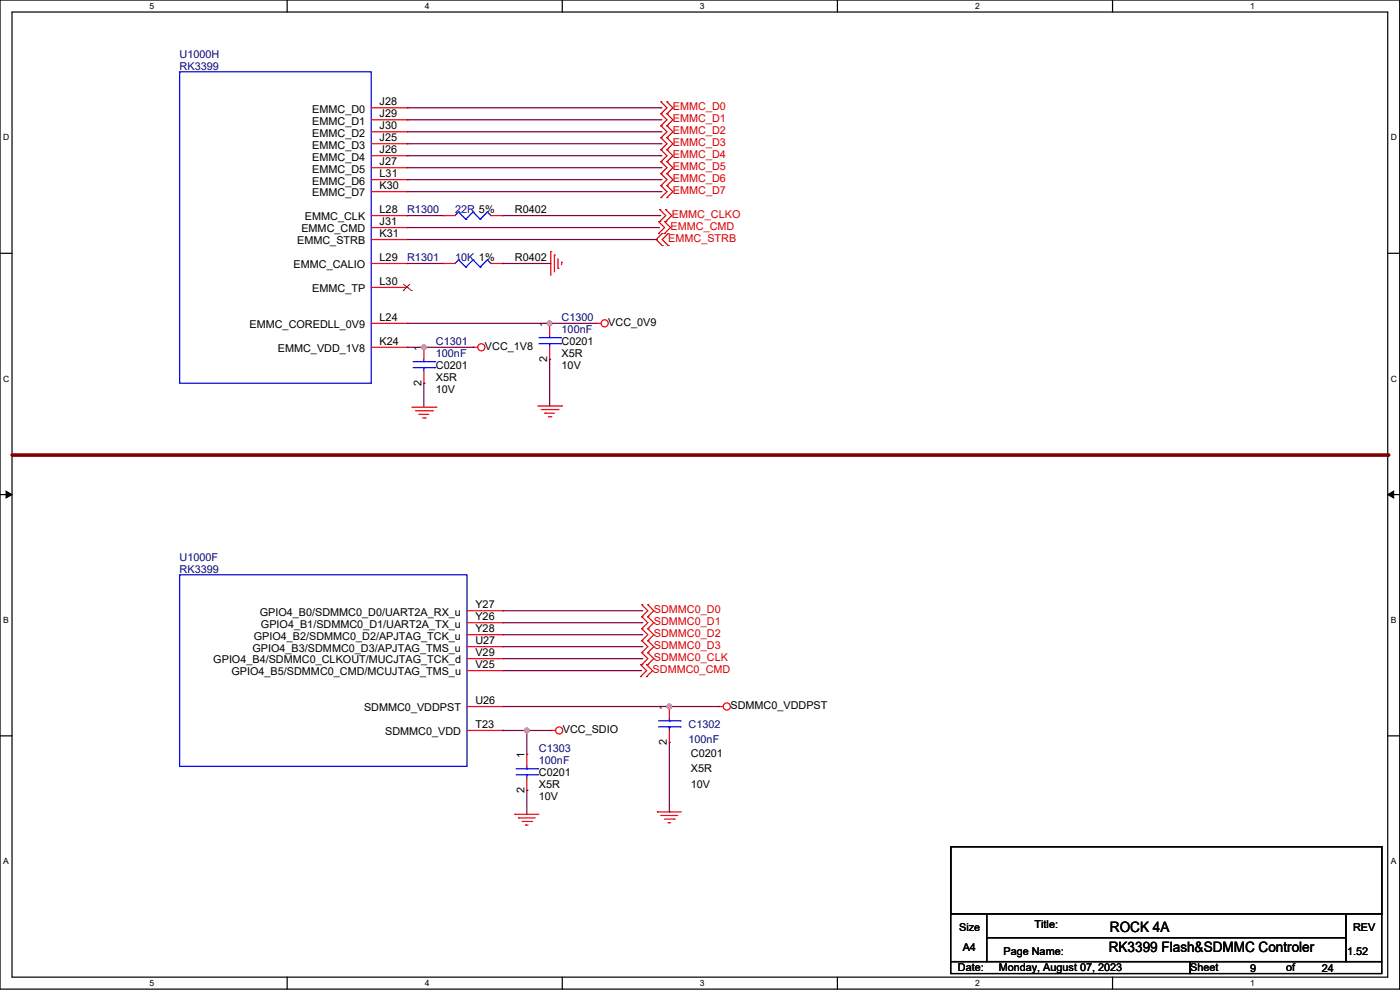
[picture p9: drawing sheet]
<svg xmlns="http://www.w3.org/2000/svg" width="297mm" height="210mm" viewBox="0 0 297 210" stroke-linecap="round" stroke-linejoin="round" font-family="sans-serif">
<path d="M0 0h296.9v209.8h-296.9zM2.6 2.6h291.8v204.7h-291.8z" fill="none" stroke="#000" stroke-width=".25"/>
<g fill="#fff">
<path d="M31.7 .3h1v2h-1z"/>
<path d="M31.7 207.5h1v2.1h-1z"/>
</g>
<path d="M60.9 0v2.6M60.9 207.3v2.5" fill="none" stroke="#000" stroke-width=".25"/>
<g fill="#fff">
<path d="M90.1 .3h1v2h-1z"/>
<path d="M90.1 207.5h1v2.1h-1z"/>
</g>
<path d="M119.3 0v2.6M119.3 207.3v2.5" fill="none" stroke="#000" stroke-width=".25"/>
<g fill="#fff">
<path d="M148.5 .3h1v2h-1z"/>
<path d="M148.5 207.5h1v2.1h-1z"/>
</g>
<path d="M177.7 0v2.6M177.7 207.3v2.5" fill="none" stroke="#000" stroke-width=".25"/>
<g fill="#fff">
<path d="M206.8 .3h1v2h-1z"/>
<path d="M206.8 207.5h1v2.1h-1z"/>
</g>
<path d="M236 0v2.6M236 207.3v2.5" fill="none" stroke="#000" stroke-width=".25"/>
<g fill="#fff">
<path d="M265.2 .3h1v2h-1z"/>
<path d="M265.2 207.5h1v2.1h-1z"/>
<path d="M.6 28.1h1.4v2.1h-1.4z"/>
<path d="M295 28.1h1.3v2.1h-1.3z"/>
<path d="M.6 79.3h1.4v2.1h-1.4z"/>
<path d="M295 79.3h1.3v2.1h-1.3z"/>
</g>
<path d="M0 53.7h2.6M294.4 53.7h2.5" fill="none" stroke="#000" stroke-width=".25"/>
<g fill="#fff">
<path d="M.6 130.5h1.3v2h-1.3z"/>
<path d="M295 130.5h1.2v2h-1.2z"/>
</g>
<path d="M0 104.9h2.6M294.4 104.9h2.5" fill="none" stroke="#000" stroke-width=".25"/>
<path d="M1.3 104.2l1.3 .7-1.3 .7zM294.4 104.9l1.3-.7v1.4z" fill="#000" stroke="#000" stroke-width=".21"/>
<g fill="#fff">
<path d="M.6 181.7h1.3v2h-1.3z"/>
<path d="M295 181.7h1.2v2h-1.2z"/>
</g>
<path d="M0 156.1h2.6M294.4 156.1h2.5" fill="none" stroke="#000" stroke-width=".25"/>
<path d="M2.6 96.5h291.8" fill="none" stroke="#800000" stroke-width=".76"/>
<circle cx="294.4" cy="96.5" r=".38" fill="#800000"/>
<g fill="none" stroke="#f00" stroke-width=".25">
<path d="M78.8 22.9h7.6M78.8 25.4h7.6M78.8 28h7.6M78.8 30.5h7.6M78.8 33h7.6M78.8 35.6h7.6M78.8 38.1h7.6M86.4 22.9h.1M86.4 25.4h.1M86.4 28h.1M86.4 30.5h.1M86.4 33h.1"/>
<path d="M86.4 35.6h.1M86.4 38.1h.1M78.8 55.9h7.6M78.8 50.8h7.6M78.8 45.7h7.6M78.8 48.3h7.6M78.8 40.7h7.6M86.4 50.8h.1M86.4 45.7h.1M86.4 48.3h.1M86.4 40.7h.1M86.4 55.9h.1"/>
<path d="M94 55.9h.1M94 45.7h.1M94 55.9h2.5M94 45.7h2.5M104.2 55.9h2.5M104.2 45.7h2.5M106.7 55.9h.1M106.7 45.7h.1M116.9 53.4h.1M116.9 53.4v5M117.6 54.1h.1M117.6 54.1v3.6"/>
<path d="M118.4 56.9h.1M118.4 54.9v2M119.1 55.6h.1M119.1 55.6v.5M78.8 73.7h7.6M78.8 68.6h7.6M78.8 61h7.6M86.4 73.7h.1M86.4 61h.1M86.4 68.6h.1M89.9 73.7h.1M89.9 73.7v2.5"/>
<path d="M89.9 78.8v2.5M100.3 73.7h.1M100.3 73.7h1.1M116.6 68.6h.1M116.6 76.2h.1M116.6 68.6v2.5M116.6 73.7v2.5M126.5 68.6h.1M126.5 68.6h1M87.4 86.4h5.1M88.1 87.1h3.6M88.9 87.9h.1"/>
<path d="M88.9 87.9h2M89.7 88.7h.5M89.9 81.3h.1M90.2 88.7h.1M91.7 87.1h.1M92.5 86.4h.1M114.1 86.1h5M114.8 86.9h3.6M115.6 87.6h.1M115.6 87.6h2M116.3 88.4h.6M116.9 88.4h.1"/>
<path d="M118.4 86.9h.1M119.1 86.1h.1M99.1 129.6h7.6M99.1 132.1h7.6M99.1 134.6h7.6M99.1 137.2h7.6M99.1 139.7h7.6M106.7 129.6h.1M106.7 132.1h.1M106.7 134.6h.1M106.7 137.2h.1M106.7 139.7h.1"/>
<path d="M99.1 155h7.6M99.1 149.9h7.6M99.1 142.3h7.6M106.7 142.3h.1M106.7 155h.1M106.7 149.9h.1M116.9 155h.1M116.9 155h1M142 149.9h.1M142 157.5h.1M142 149.9v2.5M142 155v2.5"/>
<path d="M152.4 149.9h.1M152.4 149.9h1M109.2 172.7h.1M109.2 172.7h5.1M110 173.5h.1M110 173.5h3.5M110.8 174.3h2M111.5 175h.1M111.5 175h.5M111.8 160h.1M111.8 167.7h.1M111.8 160v2.6"/>
<path d="M111.8 165.1v2.6M112.8 174.3h.1M139.5 172.2h.1M139.5 172.2h5M140.2 173h.1M140.2 173h3.6M141 173.7h2M141.7 174.5h.1M141.7 174.5h.6M143 173.7h.1"/>
<circle cx="102.1" cy="73.7" r=".76"/>
<circle cx="128.3" cy="68.6" r=".76"/>
<circle cx="118.6" cy="154.9" r=".76"/>
<circle cx="154.2" cy="149.9" r=".76"/>
</g>
<g fill="none" stroke="#d50000" stroke-width=".25">
<path d="M140.2 24.1h.1M140.2 21.6h.1M140.2 26.7h.1M140.2 29.2h.1M140.2 31.8h.1M140.2 34.3h.1M140.2 36.8h.1M140.2 39.4h.1M140.2 21.6l1.3 1.3-1.3 1.2M140.2 24.1l1.3 1.3-1.3 1.3M140.2 26.7l1.3 1.3-1.3 1.2M140.2 29.2l1.3 1.3-1.3 1.3"/>
<path d="M140.2 31.8l1.3 1.2-1.3 1.3M140.2 34.3l1.3 1.3-1.3 1.2M140.2 36.8l1.3 1.3-1.3 1.3M140.2 39.4l1.3 1.3-1.3 1.2M141.5 24.1h.1M141.5 21.6h.1M141.5 26.7h.1M141.5 29.2h.1M141.5 31.8h.1M141.5 34.3h.1M141.5 36.8h.1M141.5 39.4h.1"/>
<path d="M141.5 21.6l1.3 1.3-1.3 1.2M141.5 24.1l1.3 1.3-1.3 1.3M141.5 26.7l1.3 1.3-1.3 1.2M141.5 29.2l1.3 1.3-1.3 1.3M141.5 31.8l1.3 1.2-1.3 1.3M141.5 34.3l1.3 1.3-1.3 1.2M141.5 36.8l1.3 1.3-1.3 1.3M141.5 39.4l1.3 1.3-1.3 1.2M139.7 49.5h.1M139.7 47h.1M139.7 47l1.3 1.3-1.3 1.2M140 47h.1"/>
<path d="M140 44.5h.1M140 44.5l1.2 1.2-1.2 1.3M140.2 41.9h.1M140.5 49.5h.1M140.5 52.1h.1M140.5 49.5l-1.3 1.3 1.3 1.3M141 49.5h.1M141 47h.1M141 47l1.3 1.3-1.3 1.2M141.2 47h.1M141.2 44.5h.1M141.2 44.5l1.3 1.2-1.3 1.3"/>
<path d="M141.5 41.9h.1M141.7 52.1h.1M141.7 49.5h.1M141.7 49.5l-1.2 1.3 1.2 1.3M136.2 135.9h.1M136.2 133.4h.1M136.2 138.4h.1M136.2 130.8h.1M136.2 128.3h.1M136.2 133.4l1.2 1.2-1.2 1.3M136.2 135.9l1.2 1.3-1.2 1.2M136.2 138.4l1.2 1.3-1.2 1.3"/>
<path d="M136.2 128.3l1.2 1.3-1.2 1.2M136.2 130.8l1.2 1.3-1.2 1.3M137.4 135.9h.1M137.4 133.4h.1M137.4 138.4h.1M137.4 130.8h.1M137.4 128.3h.1M137.4 133.4l1.3 1.2-1.3 1.3M137.4 135.9l1.3 1.3-1.3 1.2M137.4 138.4l1.3 1.3-1.3 1.3M137.4 128.3l1.3 1.3-1.3 1.2M137.4 130.8l1.3 1.3-1.3 1.3"/>
<path d="M135.9 143.5h.1M135.9 141h.1M135.9 141l1.3 1.3-1.3 1.2M136.2 141h.1M137.2 143.5h.1M137.2 141h.1M137.2 141l1.2 1.3-1.2 1.2M137.4 141h.1"/>
</g>
<path d="M201.7 179.6h91.4v14.2h-91.4zM201.7 193.8h7.6v10.2h-7.6zM209.3 193.8h76.2v5.1h-76.2zM209.3 198.9h76.2v5.1h-76.2zM285.5 193.8h7.6v10.2h-7.6zM201.7 204h50.8v2.5h-50.8zM252.5 204h40.6v2.5h-40.6z" fill="none" stroke="#000" stroke-width=".25"/>
<g fill="none" stroke="#00f" stroke-width=".25">
<path d="M38.1 15.3h40.7v66h-40.7zM97.3 55.1h.1M97.3 45h.1M97.3 55.1l-.8 .8M97.3 55.1l1.5 1.6M97.3 45l-.8 .7M97.3 45l1.5 1.5M98.8 56.7h.1M98.8 46.5h.1M100.3 55.1h.1M100.3 45h.1M100.3 55.1l-1.5 1.6"/>
<path d="M100.3 55.1l1.6 1.6M100.3 45l-1.5 1.5M100.3 45l1.6 1.5M101.9 56.7h.1M101.9 46.5h.1M103.4 55.1h.1M103.4 45h.1M103.4 55.1l-1.5 1.6M103.4 55.1l.8 .8M103.4 45l-1.5 1.5M103.4 45l.8 .7M104.2 55.9h.1"/>
<path d="M104.2 45.7h.1M87.6 78h4.6M87.6 76.7h4.6M89.9 76.7h.1M89.9 78h.1M89.9 76.2v.5M89.9 78v.8M92.2 78h.1M92.2 76.7h.1M114.3 72.9h4.6M114.3 71.6h4.6M116.6 71.6h.1"/>
<path d="M116.6 72.9h.1M116.6 71.1v.5M116.6 72.9v.8M118.9 72.9h.1M118.9 71.6h.1M38.1 121.9h61v40.7h-61zM139.7 154.2h4.6M139.7 152.9h4.6M142 152.9h.1M142 154.2h.1M142 152.4v.5M142 154.2v.8"/>
<path d="M144.3 154.2h.1M144.3 152.9h.1M109.5 164.4h4.6M109.5 163.1h4.6M111.8 163.1h.1M111.8 164.4h.1M111.8 162.6v.5M111.8 164.4v.7M114.1 164.4h.1M114.1 163.1h.1"/>
</g>
<path d="M85.5 61.7h.1M85.5 60.2l1.8 1.5M87 60.2l-1.5 1.5M87.3 61.7h.1" fill="none" stroke="#804000" stroke-width=".21"/>
<g fill="none" stroke="#800040" stroke-width=".25">
<path d="M86.4 22.9h53.8M86.4 25.4h53.8M86.4 28h53.8M86.4 30.5h53.8M86.4 33h53.8M86.4 35.6h53.8M86.4 38.1h53.8M140.2 22.9h.1M140.2 25.4h.1M140.2 28h.1M140.2 30.5h.1M140.2 33h.1"/>
<path d="M140.2 35.6h.1M140.2 38.1h.1M86.4 55.9h.1M86.4 45.7h.1M86.4 55.9h7.6M86.4 50.8h52.8M86.4 45.7h7.6M86.4 40.7h53.8M86.4 48.3h53.3M106.7 55.9h.1M106.7 55.9h10.2M106.7 45.7h33.3"/>
<path d="M139.2 50.8h.1M139.7 48.3h.1M140 45.7h.1M140.2 40.7h.1M86.4 68.6h40.1M86.4 73.7h13.9M89.9 73.7h.1M100.3 73.7h.1M116.6 68.6h.1M116.6 76.2h.1M116.6 76.2v9.9M89.9 81.3h.1"/>
<path d="M89.9 81.3v5.1M106.7 139.7h29.5M106.7 134.6h29.5M106.7 137.2h29.5M106.7 129.6h29.5M106.7 132.1h29.5M136.2 139.7h.1M136.2 134.6h.1M136.2 137.2h.1M136.2 129.6h.1M136.2 132.1h.1M106.7 155h.1"/>
<path d="M106.7 142.3h29.2M106.7 149.9h45.7M106.7 155h10.2M111.8 155h.1M111.8 155v5M135.9 142.3h.1M142 149.9h.1M142 157.5v14.7M152.4 149.9h.1M111.8 167.7h.1M111.8 167.7v5M142 172.2h.1"/>
</g>
<g fill="#f0f" stroke="#f0f" stroke-width=".25">
<circle cx="116.6" cy="68.6" r=".5"/>
<circle cx="89.9" cy="73.7" r=".5"/>
<circle cx="142" cy="149.9" r=".5"/>
<circle cx="111.8" cy="154.9" r=".5"/>
</g>
<g font-size="3">
<text x="235.5" y="197.6">ROCK 4A</text>
<text x="235.2" y="201.9">RK3399 Flash&amp;SDMMC Controler</text>
</g>
<g font-size="2.3" fill="#000080">
<text x="38.1" y="12.2">U1000H</text>
<text x="38.1" y="14.8">RK3399</text>
<text x="86.4" y="45.2">R1300</text>
<text x="96.5" y="45.2">22R 5%</text>
<text x="86.4" y="55.4">R1301</text>
<text x="96.5" y="55.4">10K 1%</text>
<text x="119.1" y="68.1">C1300</text>
<text x="119.1" y="70.6">100nF</text>
<text x="92.5" y="73.2">C1301</text>
<text x="92.5" y="75.7">100nF</text>
<text x="38.1" y="118.9">U1000F</text>
<text x="38.1" y="121.4">RK3399</text>
<text x="146.1" y="154.5">C1302</text>
<text x="114.3" y="159.5">C1303</text>
<text x="146.1" y="157.5">100nF</text>
<text x="114.3" y="162.1">100nF</text>
</g>
<g font-size="2.3">
<text x="66.2" y="23.9">EMMC_D0</text>
<text x="80.5" y="22.4">J28</text>
<text x="66.2" y="26.4">EMMC_D1</text>
<text x="66.2" y="29">EMMC_D2</text>
<text x="80.5" y="24.9">J29</text>
<text x="80.5" y="27.4">J30</text>
<text x="80.5" y="30">J25</text>
<text x="66.2" y="31.5">EMMC_D3</text>
<text x="66.2" y="34.1">EMMC_D4</text>
<text x="80.5" y="32.5">J26</text>
<text x="80.5" y="35.1">J27</text>
<text x="66.2" y="36.6">EMMC_D5</text>
<text x="66.2" y="39.1">EMMC_D6</text>
<text x="66.2" y="41.7">EMMC_D7</text>
<text x="80.5" y="37.6">L31</text>
<text x="80.5" y="40.1">K30</text>
<text x="64.7" y="46.8">EMMC_CLK</text>
<text x="80.5" y="47.8">J31</text>
<text x="80.5" y="45.2">L28</text>
<text x="109.2" y="45.2">R0402</text>
<text x="63" y="51.8">EMMC_STRB</text>
<text x="63.9" y="49.3">EMMC_CMD</text>
<text x="80.5" y="50.3">K31</text>
<text x="62.3" y="56.9">EMMC_CALIO</text>
<text x="80.5" y="55.4">L29</text>
<text x="109.2" y="55.4">R0402</text>
<text x="66.2" y="62">EMMC_TP</text>
<text x="80.5" y="60.5">L30</text>
<text x="52.9" y="69.6">EMMC_COREDLL_0V9</text>
<text x="80.5" y="68.1">L24</text>
<text x="116.1" y="69.3" transform="rotate(-90 116.1 69.3)">1</text>
<text x="129" y="69.1">VCC_0V9</text>
<text x="58.9" y="74.7">EMMC_VDD_1V8</text>
<text x="80.5" y="73.2">K24</text>
<text x="89.4" y="74.4" transform="rotate(-90 89.4 74.4)">1</text>
<text x="102.9" y="74.2">VCC_1V8</text>
<text x="116.1" y="76.7" transform="rotate(-90 116.1 76.7)">2</text>
<text x="119.1" y="73.2">C0201</text>
<text x="119.1" y="75.7">X5R</text>
<text x="89.4" y="81.8" transform="rotate(-90 89.4 81.8)">2</text>
<text x="92.5" y="78.3">C0201</text>
<text x="92.5" y="80.8">X5R</text>
<text x="92.5" y="83.3">10V</text>
<text x="119.1" y="78.3">10V</text>
<text x="55.1" y="130.6">GPIO4_B0/SDMMC0_D0/UART2A_RX_u</text>
<text x="100.9" y="129">Y27</text>
<text x="100.9" y="131.6">Y26</text>
<text x="53.8" y="135.7">GPIO4_B2/SDMMC0_D2/APJTAG_TCK_u</text>
<text x="55.4" y="133.1">GPIO4_B1/SDMMC0_D1/UART2A_TX_u</text>
<text x="100.9" y="136.7">U27</text>
<text x="100.9" y="134.1">Y28</text>
<text x="45.3" y="140.7">GPIO4_B4/SDMMC0_CLKOUT/MUCJTAG_TCK_d</text>
<text x="49.1" y="143.3">GPIO4_B5/SDMMC0_CMD/MCUJTAG_TMS_u</text>
<text x="53.6" y="138.2">GPIO4_B3/SDMMC0_D3/APJTAG_TMS_u</text>
<text x="100.9" y="141.7">V25</text>
<text x="100.9" y="139.2">V29</text>
<text x="100.9" y="149.4">U26</text>
<text x="77.2" y="150.9">SDMMC0_VDDPST</text>
<text x="81.7" y="156">SDMMC0_VDD</text>
<text x="100.9" y="154.4">T23</text>
<text x="119.4" y="155.5">VCC_SDIO</text>
<text x="141.5" y="150.6" transform="rotate(-90 141.5 150.6)">1</text>
<text x="155" y="150.4">SDMMC0_VDDPST</text>
<text x="111.3" y="160.8" transform="rotate(-90 111.3 160.8)">1</text>
<text x="141.5" y="158" transform="rotate(-90 141.5 158)">2</text>
<text x="146.6" y="160.6">C0201</text>
<text x="114.3" y="164.6">C0201</text>
<text x="114.3" y="167.2">X5R</text>
<text x="146.6" y="163.9">X5R</text>
<text x="146.6" y="167.2">10V</text>
<text x="111.3" y="168.2" transform="rotate(-90 111.3 168.2)">2</text>
<text x="114.3" y="169.7">10V</text>
<text x="203.5" y="197.4">Size</text>
<text x="219.5" y="196.9">Title:</text>
<text x="287" y="197.4">REV</text>
<text x="204.2" y="201.7">A4</text>
<text x="212.9" y="202.5">Page Name:</text>
<text x="285.8" y="202.5">1.52</text>
<text x="203.2" y="206">Date:</text>
<text x="211.9" y="206">Monday, August 07, 2023</text>
<text x="252.5" y="206">Sheet</text>
<text x="265.2" y="206.3">9</text>
<text x="272.8" y="206">of</text>
<text x="280.4" y="206.3">24</text>
</g>
<g font-size="2.3" fill="#d50000">
<text x="142.8" y="23.4">EMMC_D0</text>
<text x="142.8" y="25.9">EMMC_D1</text>
<text x="142.8" y="28.5">EMMC_D2</text>
<text x="142.8" y="31">EMMC_D3</text>
<text x="142.8" y="33.6">EMMC_D4</text>
<text x="142.8" y="36.1">EMMC_D5</text>
<text x="142.8" y="38.6">EMMC_D6</text>
<text x="142.8" y="41.2">EMMC_D7</text>
<text x="142.5" y="46.3">EMMC_CLKO</text>
<text x="141.8" y="51.3">EMMC_STRB</text>
<text x="142.3" y="48.8">EMMC_CMD</text>
<text x="138.7" y="130.1">SDMMC0_D0</text>
<text x="138.7" y="135.2">SDMMC0_D2</text>
<text x="138.7" y="137.7">SDMMC0_D3</text>
<text x="138.7" y="132.6">SDMMC0_D1</text>
<text x="138.4" y="142.8">SDMMC0_CMD</text>
<text x="138.7" y="140.2">SDMMC0_CLK</text>
</g>
<g font-size="1.8">
<text x="31.7" y="1.9">5</text>
<text x="90.1" y="1.9">4</text>
<text x="148.5" y="1.9">3</text>
<text x="206.8" y="1.9">2</text>
<text x="265.2" y="1.9">1</text>
<text x=".6" y="29.8">D</text>
<text x="295" y="29.8">D</text>
<text x=".6" y="81">C</text>
<text x="295" y="81">C</text>
<text x=".6" y="132.1">B</text>
<text x="295" y="132.1">B</text>
<text x=".6" y="183.3">A</text>
<text x="295" y="183.3">A</text>
<text x="31.7" y="209.2">5</text>
<text x="90.1" y="209.2">4</text>
<text x="148.5" y="209.2">3</text>
<text x="206.8" y="209.2">2</text>
<text x="265.2" y="209.2">1</text>
</g>
</svg>
